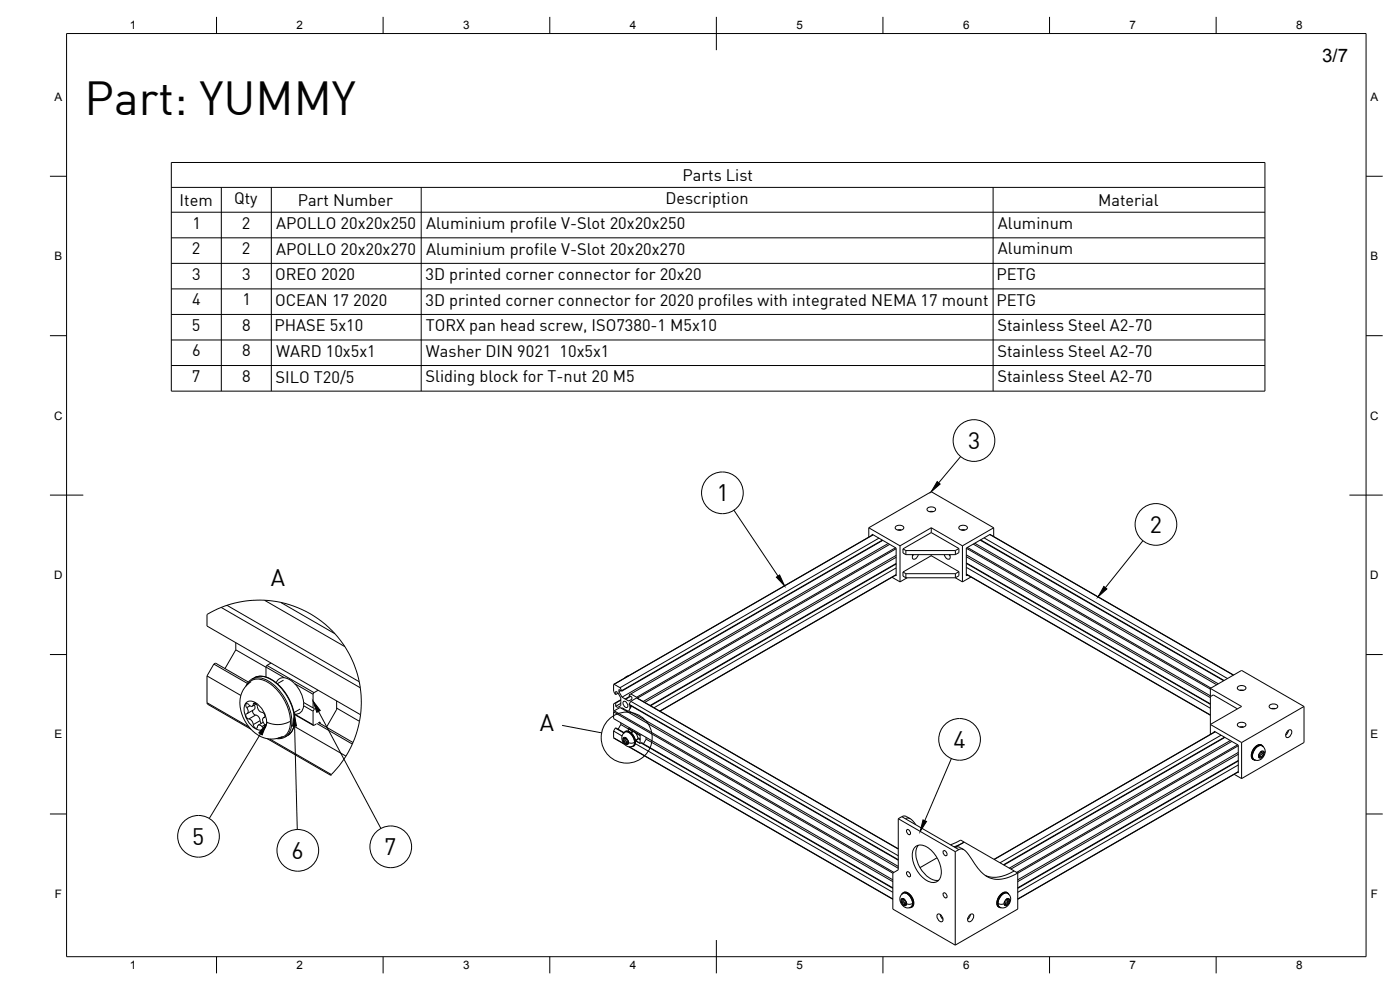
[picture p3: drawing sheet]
<svg xmlns="http://www.w3.org/2000/svg" width="420mm" height="297mm" viewBox="0 0 420 297" stroke-linecap="round" stroke-linejoin="round" font-family="sans-serif">
<!-- layer: Visible -->
<g fill="none" stroke="#000" stroke-width=".3">
<path d="M260.7 158.4l18.8-10.9 18.7 10.9M260.7 158.4v2.7M260.7 158.4l9.4 5.4M268.7 158.1a1.6 1.6 0 0 1 2.6 .2 1.5 1.5 0 0 1-2.7 0zM269.4 159h1.1M270.2 159l-.3 .1M270.4 159l-.2 .1M278.3 152.6a1.6 1.6 0 0 1 2.5 .2 1.5 1.5 0 0 1-2.6 0zM278.9 153.5h1.2M279.5 153.4v.2M279.5 158.4v1.4M279.5 158.4l9.3 5.4"/>
<path d="M279.5 159.8l8.3 4.8M279.5 159.8l-8.5 4.9M279.5 158.4l-9.4 5.4M287.8 158.1a1.6 1.6 0 0 1 2.5 .2 1.5 1.5 0 0 1-2.6 0zM288.5 159h1.1M288.8 159l.3 .1M289.1 158.9l.2 .2M298.2 158.4v2.6M298.2 158.4l-9.4 5.4M261.7 160.6v-.3l7.2 4.2v8.3l-.2-.2M262 160.4l-77.8 44.9M263.8 161.5l-77.7 44.8"/>
<path d="M264.8 162.1l-78.2 45.1M264.9 162.1l-78.3 45.3M266.6 163.1l-79.9 46.1M267 163.3l-77.7 44.9M267.7 173.2l2.4 1.4M268.9 166.7l-75.9 43.8M268.9 170.4l-72.6 42M268.9 169.2l-73.7 42.6M268.9 169.1l-73.8 42.6M268.9 167.2l-75.4 43.5M268.9 172.5l-70.8 40.9M270.1 163.8v10.8"/>
<path d="M271 171.6v1.3l.9 .5M271 171.6l.9 .5M271 164.7v1.2l.9 .5M271 164.7l.9 .5M271.9 165.2h14.8M271.9 165.2v1.2M271.9 172.1v1.3M271.9 166.4h14.8M271.9 172.1h14.8M271.9 173.4h14.8M272.2 173.4l-2.1 1.2M274.1 166.4l-.3 .4"/>
<path d="M275.6 166.4a1.23 1.23 0 0 1-1.7 1.2l.1-1.2M279.5 166.4v.3M279.5 166.7l8.3 4.8M279.5 166.7l-8.5 4.9M283.4 166.4a1.23 1.23 0 0 0 1.7 1.2l-.1-1.2M284.8 166.4l.3 .4M286.7 165.2v1.2M286.7 172.1v1.3M286.7 173.4l2.1 1.2M287.8 164.6l-1.1 .6M287.8 164.6v1.2l-1.1 .6M287.8 171.5v1.2l-1.1 .7"/>
<path d="M287.8 171.5l-1.1 .6M288.8 163.8v10.8M290 170.2l73.2 42.3M290 169l73.2 42.3M290 168.9l73.2 42.3M290 167l73.2 42.3M290 166.5l73.2 42.3M290 172.3l73.2 42.3M291.4 173.1l-2.6 1.5M292.1 163.2l73 42.3M292.5 163l73.1 42.2M294.2 162.1l73 42.1"/>
<path d="M294.3 162l73.1 42.2M295.3 161.4l73.1 42.2M297.1 160.3l73.1 42.2M297.2 160.4l-7.2 4.1v8.3l.4-.2M64.2 199.2l.5-.2 9.8 5.6M64.2 199.2l10 5.8M64.2 199.2l-2.1 3.6M70.8 195l9 5.1 .3-.4 1.2-.8M70.8 195l-3.3 5.6M70.8 192.8v2.2M79.4 180.1a35 35 0 0 0-11.9 1.7l-5.4 2.6v3.4l46.1 26.6M79.4 180.1l4.8 .6"/>
<path d="M79.4 180.1l24.1 13.9M84.2 180.7a30.7 30.7 0 0 1 16.3 9.4M84.2 180.7l16.3 9.4M100.5 190.1l3 3.9M103.5 194a30.4 30.4 0 0 1 4.5 11.3l.1 .8a27.1 27.1 0 0 1 .1 8.3M62.1 202.8l.1 8.4 13.1 7.6M62.1 202.8l10.2 5.9M73.8 210.9a2.43 2.43 0 0 1 3.4 .3 6.7 6.7 0 0 1 2.6 6.8 2.01 2.01 0 0 1-3.2 .6 6.9 6.9 0 0 1-3.1-7.2zM73.8 205.9l1-1.5 1.8-1.2 1.4-.3 1.9 .2 1.5 .7 2 1.5 1.7 1.8 1.3 1.9 1.4 3 .5 2.4 .2 2.1-.3 1.7-.7 1.4-1.1 1.1-1.7 .8-1.8 .1M75.4 204.5l-1.4 1.2-1 1.3-.9 2.6-.1 1.9 .3 1.9 1.3 3.1 1.2 1.7 1.2 1.3 2.9 1.8 2.8 .4 1.5-.2 1.6-.6M75.9 213.1a1.29 1.29 0 0 0 1.3 1.6 2.88 2.88 0 0 1 1 2.1l.2 .3M76.2 212.9l-2 1.2"/>
<path d="M76.3 211.5a1.06 1.06 0 0 1 0 1.4M76.9 211.2l-1.2 .7M78.6 213.7a.99 .99 0 0 1 .9 .9 .99 .99 0 0 1-.6 1l-.1 .6 .7 1.8-.2 .3-.7-.3a.73 .73 0 0 0-.9-.5 .73 .73 0 0 0-.5 .9 .98 .98 0 0 1-1-.3 .98 .98 0 0 1-.2-1 2.06 2.06 0 0 0-1.8-1.6l-.4-1.1a1.36 1.36 0 0 0 .1-2.4l-.2-.6 .3-.3 .7 .3a.72 .72 0 0 0 .8 .5 .72 .72 0 0 0 .6-.8 .98 .98 0 0 1 1 .2 .98 .98 0 0 1 .2 1l.6 1.1 .7 .3M79 216.7l-1.5 .9M79.5 215.1l-.4 .3M79.8 200.1v3M82.9 204.9a2.25 2.25 0 0 1 2.9-1.4l1.2 .4 1 .8a9.6 9.6 0 0 1 3.1 6.1l2.9 1.6M85.1 204.1l-1.9 1M88.2 217.9l15.6 9M88.3 214.2l.1 .1M88.3 214.3l5.7 3.3M90.1 212.7l-1.9 1.1"/>
<path d="M91.1 211.7l2.9 1.7M91.1 211.7a2.41 2.41 0 0 1-2.7 2.6M91.1 210.8v.9M94 213.4v4.1M94 212.4l.4 .2-.4 .8M94 217.5l.2 .1M94.9 217.2l-.7 .4M95 217.1l10.7 6.2M95.5 207.1l-1.5 1v4.3M95.5 216.8l10.4 6M95.6 216.8l.4-.1 .1 .4M100.9 213l-2.9 5.2"/>
<path d="M101 210.3v2.7M101 212.5l6.9 3.9M107.9 216.4l-1 3.9-1 2.5M108.2 214.4l-.3 2M184.1 205.4v2l.7 1M184.1 213.6v2l83.8 48.4M184.1 219.3v2M184.1 219.3l2.6 1.5M184.2 205.4l.1-.1 1.8 1M184.2 213.2v.2M184.2 213.6l.1-.3 1.8-1 83.5 48.2M184.7 210.9l-.6 .3v2"/>
<path d="M184.7 210.9l.1 .1M184.7 218.4l2.5 1.5M184.7 218.4l-.6 .9M184.7 218.4l2.6 1.4M184.8 208.4v-1l.6 .4a4.7 4.7 0 0 1 .9 2.8v1.1l-.9 .6-.6-.4M184.8 211v.9M185.5 208l-.7 .4M185.7 207.5l1 1.7M186.1 206.3l.5 .9M186.3 216.9v.5M186.3 211l-1.5 .9M186.3 210.1l-1.5 .9"/>
<path d="M186.3 209.9l-1.6 1M186.3 217.4l-.8 1.4M186.3 217.4l2.3 1.3v.7M186.3 207.2l-.6 .3M186.4 212.5l.3-.1 1.8 1M186.6 207.4l-.9-.5v.6M186.6 207.2v.2M186.7 209.2l.9 .5M187.2 210.4a1.21 1.21 0 0 1 1 1.9 1.21 1.21 0 0 1-1-1.9zM187.3 212.7l-.3 .1M187.5 219.8l-.9 1.1v.8l.4 1 1.3 1.2 .9 .2 .6-.2M187.6 209.7l.2 .1"/>
<path d="M188.1 213.2l-.2 .1M188.2 213.3l-.2 .1M188.7 202.7l-1.2 .7M188.7 213.3l80.9 46.7M188.7 213.3l-.5 .2M188.8 211.3l80.8 46.8M188.8 211.3l80.8 46.6M189 218.4l-.4 .3M189.1 212.1v.1M189.1 211.6v.5M189.1 212.2v.4M189.1 208.8l-1.5 .9"/>
<path d="M189.3 208.9l-1.5 .9M189.3 208.2l1.8 1M189.3 208.2l-.5 .4 .8 .5v.7l-.9 .5-.9-.5M189.3 210.4l80.3 46.4M189.3 210.4l-.5 .9M189.3 219.8l.4-.3 .7 .2 .6 .5 .4 1.1M189.4 212.1l-.3 .1M189.5 211.8l-.4 .3M189.5 211.9l-.8 1.4M189.9 219.7l-.5 .2M191.1 209.4l-1.8 1M191.1 209.2l.1 .2"/>
<path d="M191.1 209.4l78.5 45.3M363.2 206.6v13.8M363.2 206.6l9.4 5.4-9.4 5.4 9.4 5.4M363.2 206.6l9.4-5.4 18.8 10.8M363.2 209l.9-.5 7.3 4.2M364.4 219.7v-.3l7.2 4.2v8.3l-.2-.2M364.7 219.5l-66.4 38.3M371.4 217.2a1.6 1.6 0 0 1 2.5 .3 1.5 1.5 0 0 1-2.6 0zM371.4 206.2a1.6 1.6 0 0 1 2.5 .2 1.5 1.5 0 0 1-2.6 0zM372.1 207.1h1.1M372.1 218.1h1.1M372.2 207.1l.1 .1"/>
<path d="M372.4 207.1l.2 .1M372.9 218.1l-.3 .1M373 218.1l-.1 .1M381 211.7a1.6 1.6 0 0 1 2.5 .3 1.5 1.5 0 0 1-2.6 0zM381.6 212.6h1.1M386.1 219.8l.3 .1M386.5 219.3a.67 .67 0 0 1 1.1-.1 1.6 1.6 0 0 1-1.5 2.1 1.46 1.46 0 0 1 .4-2zM386.7 219.1l-.2 .7-.7 .8M391.4 212l-18.8 10.8M391.4 212v10.8l-18.8 10.8M80.2 221.6l19 11 2.6-2.8 2-2.9M105.7 223.3l-1.9 3.6"/>
<path d="M105.9 222.8l-.2 .5M184.2 221.4l3.3 1.9M187.1 220.1l.6-.7h.9l1 .7 .7 .9 .4 1.3-.1 .9-.4 .6-.8 .2M187.2 221.3a1.38 1.38 0 0 1 1.2 2 1.38 1.38 0 0 1-1.2-2zM187.3 221.5l.2 .1 .3-.2 .6 .7 .1 1.1-.5-.2-.2 .3-.5-.7M187.3 221.5l-.2 .1 .1 .4-.1 .4 .2 .2M187.6 221.9l.2 .4M187.7 221.5v.4l-.5 .3M187.8 222.3l.4 .6M187.8 221.5l-.2 .1M188.4 222.8l-.4 .2M188.7 224.1l79.2 45.7"/>
<path d="M190.7 223.1l77.2 44.6M191.1 221.8l-.4 .3M191.4 221.6l-.2 .5-.5 .1 1.4 .9M191.4 221.3v.3M191.4 221.3l.7 .4M191.4 221.6l.7 .4M192.1 220.7v1M192.1 222v1M192.1 221.7v.3M192.1 223h.1M192.3 223h-.1M192.4 222.9l75.5 43.6"/>
<path d="M192.5 220.4l-.4 .3M192.6 222.9l75.3 43.5M193.8 221.9l-.7 1.3M193.9 221.7l74 42.8M193.9 221.2v.6M193.9 221.8v.1M366.5 220.6l-66.4 38.3M367.5 221.2l-66.3 38.3M367.6 221.2l-66.3 38.4M369.2 222.2l-66.3 38.3M369.7 222.4l-66.3 38.4M370.4 232.3l2.2 1.3"/>
<path d="M371.6 225.8l-66.2 38.2M371.6 229.5l-66.2 38.2M371.6 228.3l-66.2 38.2M371.6 228.2l-66.2 38.2M371.6 226.3l-66.2 38.2M371.6 231.6l-66.2 38.2M372.6 222.8v10.8M377.1 224.2a1.34 1.34 0 0 1 2-.2l.6 1.2-.1 1-.4 .8-1.1 1h-1.5a1.21 1.21 0 0 1-.7-1.7l.6-1.4zM377.9 226.5l-.1 .8 .5-.2 .2 .2 .2-.2M378 226.9l.3 .2M378.3 225.6a.62 .62 0 0 1 1 0 1.47 1.47 0 0 1-1.4 1.8l-.2-.8zM378.4 225.7l-.6 .8"/>
<path d="M378.5 225.5l.3 .2M378.6 225.9l.5 .3M378.6 225.6v.3M378.7 225.6l-.2-.1-.1 .2M378.7 225.5l.3 .1M378.7 226l-.6 1M379 225.6l.2-.1-.1 .4a.5 .5 0 0 1 .1 .6 .5 .5 0 0 1-.4 .3l-.1 .3M379.2 224.1l-.7-.6h-.8l-.9 .5-.8 1-.5 1.3 .1 1 .4 .5 .9 .3M269.6 245.6l1.9-.8 1.7 .9M269.6 245.6v15.4l-1.7 .9v10.9l18.8 10.8M269.6 245.6l17.1 9.9M272.2 248.9a.88 .88 0 0 1 .9 .5 .88 .88 0 0 1-.2 1l-.5-.2-.3-.6z"/>
<path d="M274.8 254a3.3 3.3 0 0 1 4.1 .6 8.9 8.9 0 0 1 3.3 8.7 2.55 2.55 0 0 1-4.1 .9 8.9 8.9 0 0 1-4.1-9.2zM274.8 247.5l-1.6-1.8-.7-.3-.8 .2 15 8.7 1.1-.2 1.4 .8M275.6 253.6a6 6 0 0 0 .5 6.7 6.4 6.4 0 0 0 5.6 3.8M281.2 257.4l-5.1 2.9M283.2 255.2a.88 .88 0 0 1 .9 .6 .88 .88 0 0 1-.2 1l-.5-.3-.3-.6zM285.2 253.5l3.1-1.4 17.1 9.8M286.3 254.1l3.1-1.4-2.8 1.6M286.7 255.5l1.5-.8 1.2 .3 1.3 1.4 3.6 5.1 1.7 1.4 1.3 .6 1.8 .3 1.8-.1 2.4-.7 2.1-1.1M286.7 255.5v28.1M270.6 270.1l-.1 .6 .2 .2M270.6 268.4l.7-.7h.8l.8 .6 .8 .9 .5 1.4v.9l-.4 .6-.9 .3M270.6 269.6a1.38 1.38 0 0 1 1.2 2.1 1.38 1.38 0 0 1-1.2-2.1z"/>
<path d="M270.7 270.9l.5 .7 .3-.2 .2 .1M270.7 269.8l.3 .2 .2-.3 .7 .9v.2M270.7 269.8h-.2l.1 .3M271 268a2.72 2.72 0 0 1 2.9 3l-.1 .7-.4 .5M271 268.1l-.6 .5-.3 .9 .1 1 .4 .8 1.3 1.1 1.4-.2M271 270.2l.6 .8M271.1 269.9v.3l-.5 .3M271.3 269.8l-.3 .1M271.6 271l.1 .3M271.8 271.2l-.4 .2M271.8 270.8l.1 .7h-.2M272.2 261.6a.88 .88 0 0 1 .9 .5 .88 .88 0 0 1-.2 1l-.5-.3-.3-.5z"/>
<path d="M281.4 274.3a1.5 1.5 0 0 1 1.3 2.2 1.5 1.5 0 0 1-1.3-2.2zM282.2 274.4l.2 .6 .6 .8M283.2 267.9a.88 .88 0 0 1 .9 .5 .88 .88 0 0 1-.2 1l-.5-.2-.3-.6zM291 274.6a.67 .67 0 0 1 1.2-.1 1.6 1.6 0 0 1-1.5 2 1.46 1.46 0 0 1 .3-1.9zM291.2 274.4l-.2 .6-.6 .8M301.5 270.8v.7l.4-.1 .3 .2 .1-.3M301.6 271.2l.3 .2M301.8 271l-.1 .3M301.9 269.9a.62 .62 0 0 1 1-.1 1.47 1.47 0 0 1-1.3 1.9l-.2-.9zM302.1 269.8l.3 .1M302.2 269.9l.1 .3 .5 .3M302.3 269.8l.1 .2 .5-.2-.1 .3"/>
<path d="M302.3 269.8h-.3l-.5 1M302.4 270.2l-.6 .8M302.4 268.1l.5 .4 .4 .9v.8l-.4 1-.7 .8-.8 .4-1.4-.2M302.4 268a2.72 2.72 0 0 0-2.9 3l.1 .7 .4 .5M302.8 268.4l-.8-.7h-.8l-.8 .6-.8 1-.4 1.3v1l.5 .5 .8 .3M302.8 270.1v.1a.5 .5 0 0 1 .1 .5 .5 .5 0 0 1-.5 .3l-.1 .3M304.4 261.3l-2.8 1.3-2.5 .6h-1.7l-1.7-.5M305.4 261.9v10.9l-18.7 10.8"/>
</g>
<!-- layer: Visible Narrow -->
<g fill="none" stroke="#000" stroke-width=".3">
<path d="M262 160.5l-77.7 44.8M268.8 164.3l-77.7 44.9M268.9 164.6l-77.6 44.9M268.9 172.4l-70.9 40.9M290 172.2l73.2 42.3M290 164.5l73.2 42.3M290.3 164.3l73.1 42.1M297.1 160.4l73 42.2M66.4 182.3l41.7 24.1M68.1 181.6l39.7 22.9M80.1 199.7l14.1 8.1M62.1 210.8l12.6 7.3"/>
<path d="M74.2 205.4a3.9 3.9 0 0 1 5.5-1.1 14.5 14.5 0 0 1 7.3 13.9 3.7 3.7 0 0 1-3.5 3.3M75 211.8l-1 .5M75.5 203.8a6.1 6.1 0 0 1 6.8 1.8 14.6 14.6 0 0 1 5.1 12.9 4.1 4.1 0 0 1-1.9 2.6M76.3 203.4a6.1 6.1 0 0 1 6.8 1.8 14.6 14.6 0 0 1 5.1 12.8 4.1 4.1 0 0 1-1.9 2.7M76.6 211l-.6 .3M76.7 214.6l-2 1.1M78.1 216.2l-2.1 1.2M79.4 215.2l-.2 .1M79.4 217.5l-.8 .5M79.8 200.1l5.6 3.3M87 216.5l-1.9 .7-1.5 .2-2.1-.2-1.5-.5M88.4 214.3l5.6 3.2"/>
<path d="M88.4 205.1l5.6 3.2M95.8 216.7l.3 .2M184.1 213.6l83.8 48.4M184.3 213.3l84 48.5M187.2 220a1.77 1.77 0 0 1 2.7 1.1 1.77 1.77 0 0 1-.4 2.9M187.5 219.6a2.9 2.9 0 0 1 3 3.2l-.2 .9-.3 .2M187.7 219.5a2.9 2.9 0 0 1 3 3.2l-.2 .8-.3 .3M188.6 218.7l1.3 .8M188.6 218.6l3.6 2M190.7 219.9l1.4 .8M191.1 209.4l78.5 45.3M364.7 219.6l-66.3 38.3"/>
<path d="M81 221.7l18.4 10.7M184.1 221.3l3.2 1.9M187.4 221.6l-.3 .1M187.8 221.4l-.2 .1M187.8 222.3l-.5 .3M188.1 222.7l-.5 .3M188.5 222.4l-.1 .1M188.5 223l-.2 .1M188.9 224.1l79 45.6M190.4 222.8l-.8 .2-1-.2M190.7 222.2l1.4 .8M192.6 222.8v.1"/>
<path d="M371.4 223.5l-66.3 38.3M371.6 223.8l-66.2 38.2M371.6 231.5l-66.2 38.2M377.8 227.1l.2 .1M377.8 226.5l.1 .1M378.2 226.8l.5 .3M378.5 226.4l.5 .3M378.5 225.5l.2 .1M378.6 223.5a2.9 2.9 0 0 0-3 3.2l.2 .9 .3 .3M378.8 223.6a2.9 2.9 0 0 0-3.1 3.2l.3 .9 .3 .3M378.9 225.7l.3 .1M379.1 224a1.81 1.81 0 0 0-2.8 1.1 1.81 1.81 0 0 0 .4 3"/>
<path d="M379.7 225.4l-.3 .5M270.6 245l1.1 .6M286.7 254.3l1.1 .6M270.7 268.3a1.81 1.81 0 0 1 2.7 1.1 1.81 1.81 0 0 1-.4 2.9M270.8 269.9l-.2 .2M271 267.9a2.9 2.9 0 0 1 3 3.2l-.2 .9-.3 .2M271.2 267.8a2.9 2.9 0 0 1 3 3.2l-.2 .9-.3 .2M271.2 269.7l-.1 .1M271.3 270.6l-.6 .3M271.6 271l-.5 .3M271.9 270.8h.1M271.9 271.4l-.2 .1"/>
<path d="M273.9 271.1l-1 .2-.8-.1M299.5 271.1l1 .2 .8-.1M301.5 271.4l.2 .1M301.5 270.8h.1M301.8 271l.5 .3M302.1 270.6l.5 .3M302.2 269.7l.1 .1M302.2 267.8a2.9 2.9 0 0 0-3 3.2l.2 .9 .3 .2M302.4 267.9a2.9 2.9 0 0 0-3 3.2l.2 .9 .3 .2M302.6 269.9l.2 .2M302.7 268.3a1.81 1.81 0 0 0-2.7 1.1 1.81 1.81 0 0 0 .4 2.9"/>
</g>
<!-- layer: Border -->
<g fill="none" stroke="#000" stroke-width=".3">
<path d="M20 10.1h390v276.9h-390zM65 5.1v5M115 5.1v5M165 5.1v5M215 5.1v10M265 5.1v5M315 5.1v5M365 5.1v5M15 52.9h5M410 52.9h5M15 100.7h5M410 100.7h5"/>
<path d="M15 148.6h10M405 148.6h10M15 196.4h5M410 196.4h5M15 244.2h5M410 244.2h5M65 287v5M115 287v5M165 287v5M215 282.1v9.9M265 287v5M315 287v5"/>
<path d="M365 287v5"/>
</g>
<!-- layer: BOM -->
<g fill="none" stroke="#000" stroke-width=".3">
<path d="M51.4 48.8h328.2v68.6h-328.2zM51.4 56.2h328.2M66.4 56.2v61.2M81.4 56.2v61.2M126.4 56.2v61.2M298 56.2v61.2M51.4 63.7h328.2M51.4 71.4h328.2M51.4 79h328.2M51.4 86.7h328.2M51.4 94.3h328.2M51.4 102h328.2"/>
<path d="M51.4 109.7h328.2M288.3 137l-6.6 7.9M220.3 153.1l13.2 19.7M343 162.2l-11.3 14.1M88.4 217.9l.8 31M78.2 220.2l-15.4 25.4M285.5 227.6l-8 18.6"/>
<circle cx="292.3" cy="132.2" r="6.3"/>
<circle cx="216.8" cy="147.9" r="6.3"/>
<circle cx="346.9" cy="157.4" r="6.3"/>
<circle cx="288" cy="221.8" r="6.3"/>
<circle cx="59.6" cy="250.9" r="6.3"/>
<circle cx="89.4" cy="255.1" r="6.3"/>
</g>
<path d="M281.3 144.5l.9 .7-2.7 2.4zM233 173.2l1-.7 1.4 3.3zM331.3 176l.9 .7-2.7 2.4zM80 217.2l-1.3 3.3-1-.6zM88.3 214.3l.7 3.5-1.2 .1zM277 246l1.1 .5-1.9 3z" fill="#000" stroke="#000" stroke-width=".3"/>
<!-- layer: 0 -->
<g fill="none" stroke="#000" stroke-width=".3">
<path d="M95.6 213.5l18.7 35.1"/>
<circle cx="117.3" cy="254.1" r="6.3"/>
</g>
<path d="M94 210.4l2.1 2.8-1 .5z" fill="#000" stroke="#000" stroke-width=".3"/>
<!-- layer: Annotations -->
<g fill="none" stroke="#000" stroke-width=".3">
<path d="M168.7 217.6l11.9 2.3"/>
<circle cx="188.1" cy="221.3" r="7.7"/>
</g>
<text font-size="14" x="25.4" y="34.6">Part: YUMMY</text>
<g font-size="7">
<text x="290.5" y="134.7">3</text>
<text x="215.2" y="150.4">1</text>
<text x="345" y="159.9">2</text>
<text x="81.3" y="175.8">A</text>
<text x="162" y="219.3">A</text>
<text x="286.2" y="224.4">4</text>
<text x="57.7" y="253.4">5</text>
<text x="87.5" y="257.6">6</text>
<text x="115.3" y="256.6">7</text>
</g>
<text font-size="5.6" x="396.8" y="18.6">3/7</text>
<g font-size="4.9">
<text x="204.8" y="54.2">Parts List</text>
<text x="53.9" y="61.7">Item</text>
<text x="70.3" y="61.2">Qty</text>
<text x="89.3" y="61.7">Part Number</text>
<text x="199.7" y="61.2">Description</text>
<text x="329.6" y="61.7">Material</text>
<text x="57.8" y="68.6">1</text>
<text x="72.6" y="68.6">2</text>
<text x="82.9" y="68.7">APOLLO 20x20x250</text>
<text x="127.9" y="68.7">Aluminium profile V-Slot 20x20x250</text>
<text x="299.5" y="68.7">Aluminum</text>
<text x="57.6" y="76.3">2</text>
<text x="72.6" y="76.3">2</text>
<text x="82.9" y="76.4">APOLLO 20x20x270</text>
<text x="127.9" y="76.4">Aluminium profile V-Slot 20x20x270</text>
<text x="299.5" y="76.4">Aluminum</text>
<text x="57.7" y="84">3</text>
<text x="72.7" y="84">3</text>
<text x="82.5" y="84">OREO 2020</text>
<text x="127.7" y="84.1">3D printed corner connector for 20x20</text>
<text x="299" y="84">PETG</text>
<text x="57.6" y="91.6">4</text>
<text x="72.8" y="91.6">1</text>
<text x="82.5" y="91.7">OCEAN 17 2020</text>
<text x="127.7" y="91.7">3D printed corner connector for 2020 profiles with integrated NEMA 17 mount</text>
<text x="299" y="91.7">PETG</text>
<text x="57.6" y="99.3">5</text>
<text x="72.6" y="99.3">8</text>
<text x="82.4" y="99.4">PHASE 5x10</text>
<text x="127.8" y="99.4">TORX pan head screw, ISO7380-1 M5x10</text>
<text x="299.3" y="99.4">Stainless Steel A2-70</text>
<text x="57.6" y="106.9">6</text>
<text x="72.6" y="106.9">8</text>
<text x="82.8" y="107">WARD 10x5x1</text>
<text x="127.8" y="107">Washer DIN 9021 10x5x1</text>
<text x="299.3" y="107">Stainless Steel A2-70</text>
<text x="57.6" y="114.6">7</text>
<text x="72.6" y="114.6">8</text>
<text x="82.7" y="115">SILO T20/5</text>
<text x="127.7" y="114.7">Sliding block for T-nut 20 M5</text>
<text x="299.3" y="114.7">Stainless Steel A2-70</text>
</g>
<g font-size="3.5">
<text x="39" y="8.8">1</text>
<text x="89" y="8.8">2</text>
<text x="139" y="8.8">3</text>
<text x="189" y="8.8">4</text>
<text x="239" y="8.8">5</text>
<text x="289" y="8.8">6</text>
<text x="339" y="8.8">7</text>
<text x="389" y="8.8">8</text>
<text x="16.3" y="30.2">A</text>
<text x="411.3" y="30.2">A</text>
<text x="16.3" y="78">B</text>
<text x="411.3" y="78">B</text>
<text x="16.2" y="125.9">C</text>
<text x="411.2" y="125.9">C</text>
<text x="16.2" y="173.7">D</text>
<text x="411.2" y="173.7">D</text>
<text x="16.3" y="221.6">E</text>
<text x="411.3" y="221.6">E</text>
<text x="16.4" y="269.4">F</text>
<text x="411.4" y="269.4">F</text>
<text x="39" y="290.8">1</text>
<text x="89" y="290.8">2</text>
<text x="139" y="290.8">3</text>
<text x="189" y="290.8">4</text>
<text x="239" y="290.8">5</text>
<text x="289" y="290.8">6</text>
<text x="339" y="290.8">7</text>
<text x="389" y="290.8">8</text>
</g>
</svg>
